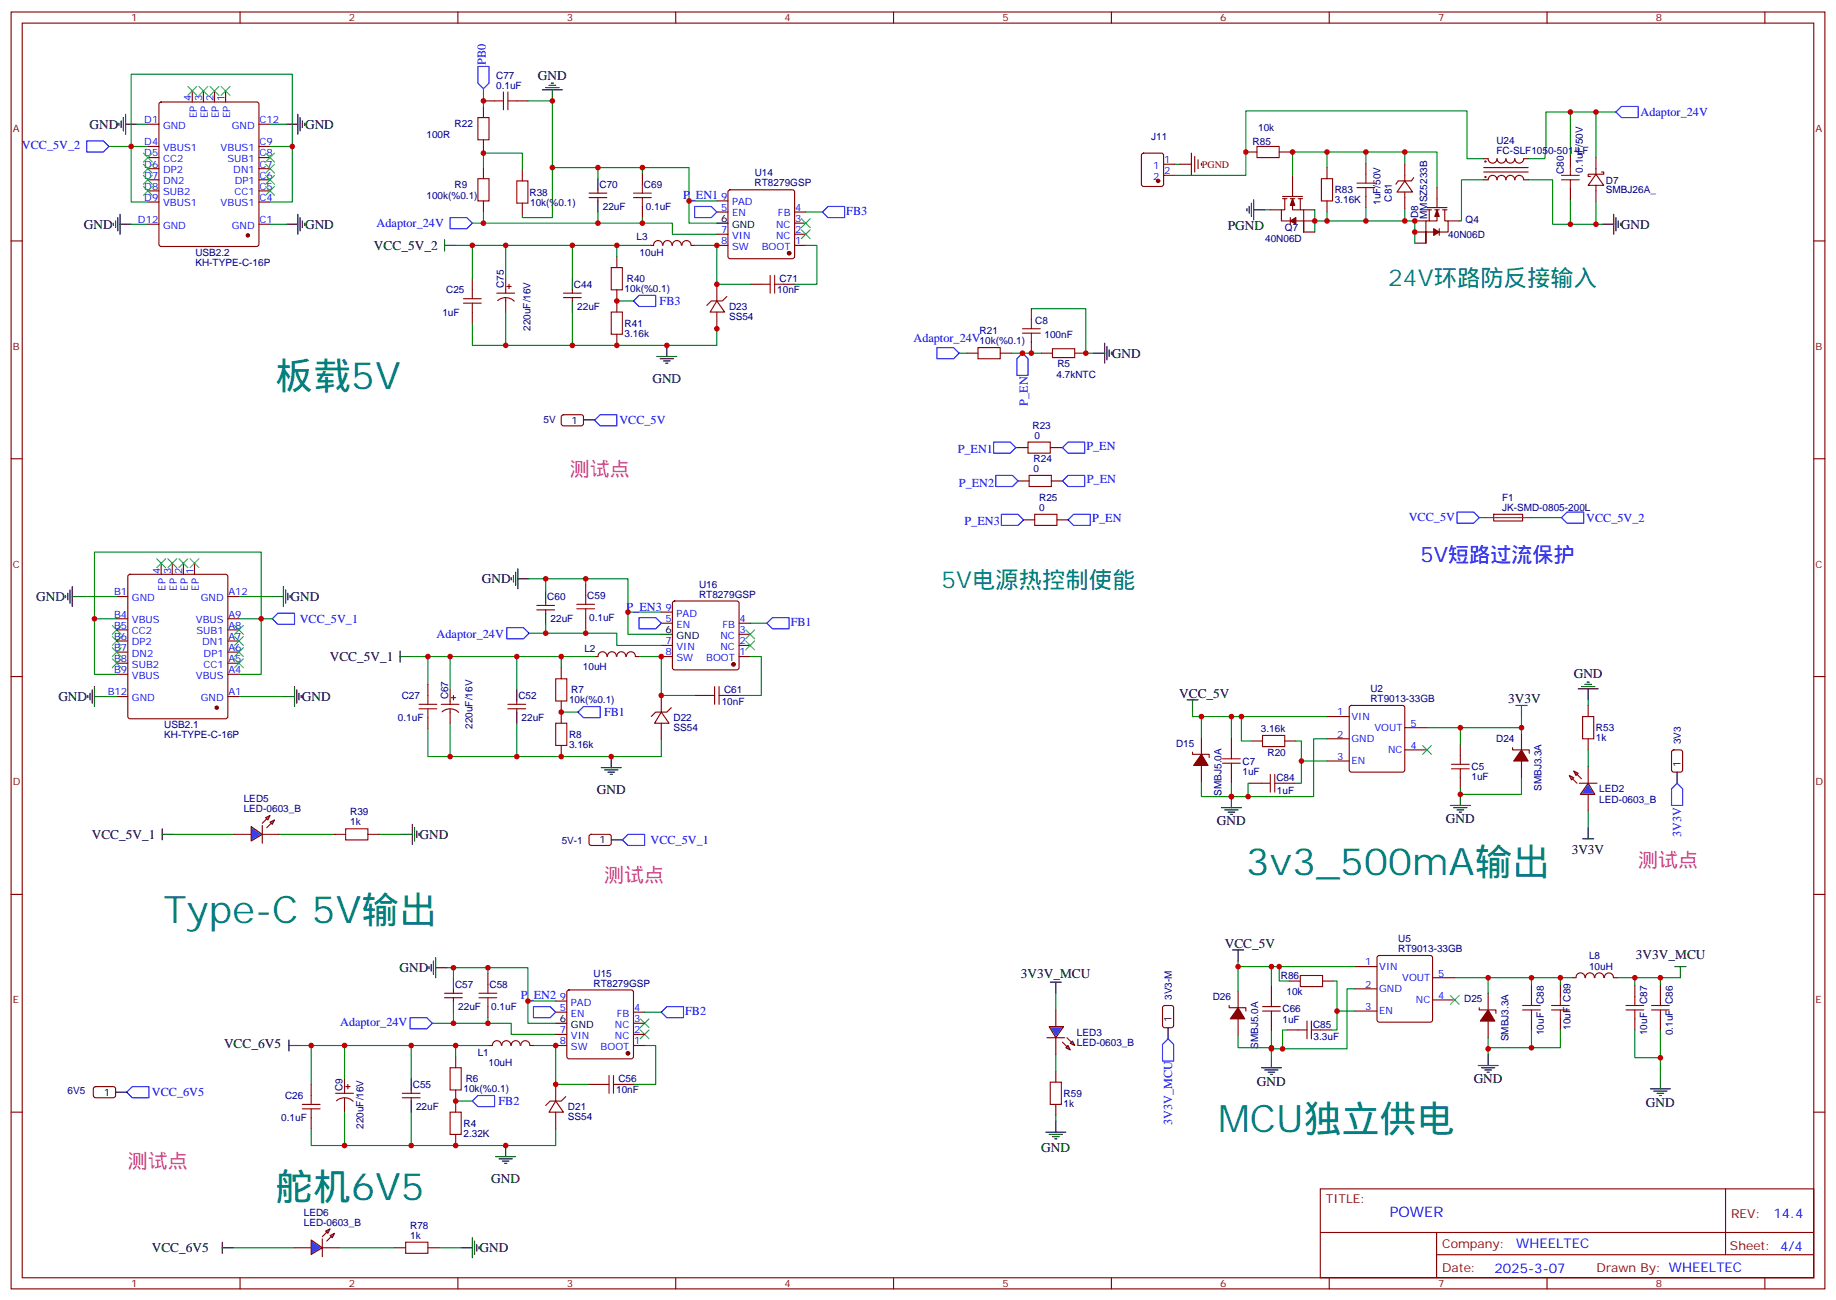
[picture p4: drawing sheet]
<svg xmlns="http://www.w3.org/2000/svg" width="583mm" height="413mm" viewBox="0 0 583 413" stroke-linecap="round" stroke-linejoin="round" font-family="sans-serif">
<g fill="none" stroke="#870000" stroke-width=".35">
<path d="M3.5 3.8h575.8v405.4h-575.8zM7.1 7.3h568.6v398.3h-568.6zM76.2 3.8v3.5M145.3 3.8v3.5M214.5 3.8v3.5M283.6 3.8v3.5M352.8 3.8v3.5M421.9 3.8v3.5M491.1 3.8v3.5M560.2 3.8v3.5M153.5 53.2v3.5M165.8 53.9v3.5"/>
<path d="M203.9 55v3.5M3.5 76.5h3.6M153.5 63.8v3.5M165.8 64.5v3.5M187 62.7h5.6M187 61.3h5.6M189.8 60.3v1M189.8 62.7v1.1M203.9 65.5v3.6M206.4 77.9h1M207.5 77.9a1.41 1.41 0 0 1 1.4-1.5 1.41 1.41 0 0 1 1.4 1.5M210.5 77.9a1.41 1.41 0 0 1 1.4-1.5 1.41 1.41 0 0 1 1.4 1.5"/>
<path d="M213.5 77.9a1.41 1.41 0 0 1 1.4-1.5 1.41 1.41 0 0 1 1.4 1.5M216.5 77.9a1.41 1.41 0 0 1 1.4-1.5 1.41 1.41 0 0 1 1.4 1.5M219.4 77.9h1.1M227.5 77.9h3.6M227.5 74.4h3.6M227.5 67.3h3.6M227.5 63.8h3.6M231.3 60.5l.5-.2h19.7l.5 .2 .2 .5v20.4l-.2 .5-.5 .2h-19.7l-.5-.2-.2-.5v-20.4zM252.2 77.9h3.6M252.2 74.4h3.6M252.2 70.8h3.6M252.2 67.3h3.6"/>
<path d="M575.7 76.5h3.6M157.7 93.1h5.6M158 95.4a3.8 3.8 0 0 1 5.2 .2M160.5 88.5v4.6M160.5 94.5v4.6M160.9 90.9h1.4M161.6 90.2v1.5M195.8 81.4v3.5M195.8 92v7.1M227.5 95.5l2.5 3.6h-4.6zM227.5 90.2v5.3M227.5 99.1v5.3"/>
<path d="M230.7 94.1l-1.4 1.4h-3.5l-1.4 1.4M238.1 90.2h3.6M248.7 90.2h3.5M195.8 106.1v3.5M3.5 145.6h3.6M575.7 145.6h3.6M170.4 193.6h5.6M170.4 192.2h5.6M173.2 191.1v1.1M173.2 193.6v1.1M185.9 185.5v3.5M185.9 196.1v3.5"/>
<path d="M209.9 197.8h3.5M209.9 194.3h3.5M213.7 191l.4-.2h19.8l.5 .2 .2 .5v20.4l-.2 .5-.5 .3h-19.8l-.5-.3-.2-.5v-20.4zM234.6 197.8h3.5M3.5 214.8h3.6M142.9 219v4.6M178.2 211.9v3.6M192.6 208.4a1.41 1.41 0 0 0-1.4-1.5 1.41 1.41 0 0 0-1.4 1.5h-1.1M192.8 208.4a1.41 1.41 0 0 1 1.4-1.5 1.41 1.41 0 0 1 1.4 1.5M195.8 208.4a1.41 1.41 0 0 1 1.4-1.5 1.41 1.41 0 0 1 1.4 1.5M198.9 208.4a1.41 1.41 0 0 1 1.4-1.5 1.41 1.41 0 0 1 1.4 1.5M201.8 208.4h1"/>
<path d="M209.9 208.4h3.5M209.9 204.9h3.5M234.6 208.4h3.5M234.6 204.9h3.5M234.6 201.4h3.5M575.7 214.8h3.6M140.1 223.6h5.6M140.3 226a3.8 3.8 0 0 1 5.3 .1M142.9 225v4.6M143.2 221.5h1.4M143.9 220.8v1.4M178.2 222.5v7.1"/>
<path d="M178.2 236.6v3.6M209.9 226.1l2.5 3.5h-4.6zM209.9 220.8v5.3M209.9 229.6v5.3M213.1 224.6l-1.4 1.5h-3.6l-1.4 1.4M220.5 220.8h3.5M231.1 220.8h3.5M106.2 264.9h3.5M116.8 264.9h3.5M3.5 283.9h3.6M575.7 283.9h3.6M141.1 316.7h5.7"/>
<path d="M141.1 315.3h5.7M143.9 314.3v1M143.9 316.7v1.1M154.9 309v3.5M154.9 319.5v3.6M176.4 317.8h3.5M180.2 314.5l.4-.2h19.8l.5 .2 .2 .5v20.4l-.3 .5-.4 .2h-19.8l-.5-.2-.2-.5v-20.4zM144.6 335.4v3.5M155.2 331.9h1.1M156.3 331.9a1.41 1.41 0 0 1 1.4-1.5 1.41 1.41 0 0 1 1.4 1.5M159.3 331.9a1.41 1.41 0 0 1 1.4-1.5 1.41 1.41 0 0 1 1.4 1.5M162.3 331.9a1.41 1.41 0 0 1 1.4-1.5 1.41 1.41 0 0 1 1.4 1.5"/>
<path d="M165.3 331.9a1.41 1.41 0 0 1 1.5-1.5 1.41 1.41 0 0 1 1.4 1.5M168.3 331.9h1M176.4 331.9h3.5M176.4 328.4h3.5M176.4 321.3h3.5M201.1 331.9h3.5M201.1 328.4h3.5M201.1 324.8h3.5M201.1 321.3h3.5M3.5 353.1h3.6M106.5 347.1h5.7M106.8 349.4a3.8 3.8 0 0 1 5.3 .2"/>
<path d="M109.4 342.5v4.6M109.4 348.5v4.6M109.7 344.9h1.4M110.4 344.2v1.5M144.6 346v7.1M176.4 349.5l2.5 3.6h-4.6zM176.4 344.2v5.3M176.4 353.1v5.3M179.6 348.1l-1.4 1.4h-3.6l-1.4 1.4M187 344.2h3.5M197.6 344.2h3.5M575.7 353.1h3.6"/>
<path d="M144.6 360.1v3.5M419.1 377.4h156.6v28.2h-156.6zM547.7 377.4v20.9M419.1 391.2h156.5M456 398.3h119.6M456 391.2v14.2M76.2 405.6v3.6M145.3 405.6v3.6M214.5 405.6v3.6M283.6 405.6v3.6M352.8 405.6v3.6M421.9 405.6v3.6"/>
<path d="M491.1 405.6v3.6M560.2 405.6v3.6"/>
</g>
<g fill="none" stroke="#008700" stroke-width=".35">
<path d="M189.8 53.2v3.5M203.9 53.2v1.8M372.9 52.1h1.7M144.6 77.9h51.2M149.9 70.8h63.5v3.6h14.1M153.5 67.3v3.5M160.5 77.9v10.6M181.7 77.9v10.6M206.4 77.9h-10.6v3.5M218.7 63.8v7h8.8M220.5 77.9h7v12.3h10.6M227.5 63.8h-8.8v-10.6h-43.4v15.9h-9.5v-1.1"/>
<path d="M255.8 77.9h3.5v12.3h-7.1M255.8 67.3h5.3M160.5 99.1v10.5h67v-5.6M181.7 99.1v10.5M195.8 95.5h5.3M167.9 183.7h31.4v10.6h10.6M173.2 183.7v3.9M173.2 198.2v2.8M185.9 183.7v1.8M185.9 199.6v1.4M199.3 194.3v7.1h10.6M238.1 197.8h5.3"/>
<path d="M130.5 208.4h47.7M142.9 208.4v10.6M164 208.4v10.6M167.9 201h27.9v3.9h14.1M188.7 208.4h-10.5v3.5M202.8 208.4h7.1v12.4h10.6M238.1 208.4h3.6v12.4h-7.1M142.9 229.6v10.6h67v-5.3M164 229.6v10.6M178.2 226.1h5.2M55 264.9h19.4M88.5 264.9h17.7"/>
<path d="M120.3 264.9h7.1M141.8 307.2h25.8v10.6h8.8M143.9 307.2v3.5M167.6 317.8v7h8.8M95.2 331.9h49.4M109.4 331.9v10.6M130.5 331.9v10.6M137.2 324.8h25.1v3.6h14.1M143.9 321.3v3.5M154.9 323.1v1.7M155.2 331.9h-10.6v3.5M169.3 331.9h7.1v12.3h10.6"/>
<path d="M204.6 331.9h3.5v12.3h-7M204.6 321.3h5.3M109.4 353.1v10.5h67v-5.2M130.5 353.1v10.5M144.6 349.5h5.3"/>
</g>
<g fill="#870000" stroke="#870000" stroke-width=".35">
<circle cx="250.5" cy="80.4" r=".53"/>
<circle cx="199.3" cy="334.4" r=".53"/>
<circle cx="232.8" cy="210.9" r=".53"/>
</g>
<g fill="none" stroke="#000" stroke-width=".35">
<path d="M172.2 28.5h6.3M173.2 27.8h4.2M174.3 27.1h2.1M175 26.4h.7M175.3 28.5v3.5M189.8 56.7v3.6M141.1 77.9h3.5M141.1 76.1v3.6M189.8 63.8v3.5M227.5 70.8h3.6M208.5 113.2h6.3M209.5 113.9h4.3"/>
<path d="M210.6 114.6h2.1M211.3 115.3h.7M211.7 109.6v3.6M162.3 183.4v.7M163 182.7v2.1M163.7 181.6v4.2M164.4 183.7h3.5M164.4 180.6v6.3M173.2 187.6v3.5M173.2 194.7v3.5M127 208.4h3.5M127 206.7v3.5"/>
<path d="M209.9 201.4h3.5M190.9 243.7h6.3M191.9 244.4h4.2M193 245.1h2.1M193.7 245.8h.7M194 240.2v3.5M51.5 264.9h3.5M51.5 263.1v3.5M127.4 264.9h3.5M130.9 261.7v6.3M131.6 262.7v4.3M132.3 263.8v2.1"/>
<path d="M133 264.5v.7M136.2 306.8v.8M136.9 306.1v2.2M137.6 305.1v4.2M138.3 307.2h3.5M138.3 304v6.4M143.9 310.7v3.6M143.9 317.8v3.5M91.7 331.9h3.5M91.7 330.1v3.6M176.4 324.8h3.5M157.3 367.2h6.4"/>
<path d="M158.4 367.9h4.2M159.5 368.6h2.1M160.2 369.3h.7M160.5 363.6v3.6"/>
</g>
<g fill="none" stroke="#a10000" stroke-width=".35">
<path d="M151.7 56.7h3.5v7.1h-3.5zM164 57.4h3.6v7.1h-3.6zM203.9 58.5v2.8M201.1 62.7h5.6M201.1 61.3h5.6M203.9 62.7v2.8M194 84.9h3.6v7.1h-3.6zM194 99.1h3.6v7h-3.6zM241.7 90.2h2.8M244.5 87.4v5.7M245.9 87.4v5.7M245.9 90.2h2.8"/>
<path d="M183.1 193.3h5.6M183.1 191.8h5.6M185.9 189v2.8M185.9 193.3v2.8M176.4 215.5h3.5v7h-3.5zM226.8 217.9v5.7M228.2 217.9v5.7M176.4 229.6h3.5v7h-3.5zM224 220.8h2.8M228.2 220.8h2.9M109.7 263.1h7.1v3.5h-7.1zM152 316.7h5.7"/>
<path d="M152 315.3h5.7M154.9 312.5v2.8M154.9 316.7v2.8M142.9 338.9h3.5v7.1h-3.5zM142.9 353.1h3.5v7h-3.5zM190.5 344.2h2.8M193.3 341.4v5.7M194.7 341.4v5.7M194.7 344.2h2.9"/>
</g>
<path d="M151.7 21.1h3.5v5.3l-1.7 1.8-1.8-1.8zM142.9 69.1h5.3l1.7 1.7-1.7 1.8h-5.3zM262.8 65.5h5.3v3.6h-5.3l-1.7-1.8zM202.8 93.8h5.3v3.5h-5.3l-1.7-1.8zM160.9 199.2h5.3l1.7 1.8-1.7 1.8h-5.3zM243.4 197.8l1.8-1.7h5.3v3.5h-5.3zM183.4 226.1l1.8-1.8h5.3v3.5h-5.3zM130.2 323.1h5.3l1.7 1.7-1.7 1.8h-5.3zM209.9 321.3l1.8-1.8h5.3v3.6h-5.3zM149.9 349.5l1.8-1.7h5.3v3.5h-5.3z" fill="none" stroke="#00f" stroke-width=".35"/>
<path d="M254.4 73l2.8 2.8M254.4 69.4l2.8 2.8M257.2 73l-2.8 2.8M257.2 69.4l-2.8 2.8M236.7 200l2.8 2.8M239.5 200l-2.8 2.8M236.7 203.5l2.8 2.8M239.5 203.5l-2.8 2.8M203.2 323.4l2.8 2.8M203.2 327l2.8 2.8M206 323.4l-2.8 2.8M206 327l-2.8 2.8" fill="none" stroke="#3c3" stroke-width=".35"/>
<path d="M374.6 52.1h3.6M378.2 48.6v7.1M379.2 49.7v4.9M380.3 50.7v2.9M381.4 51.8v.7" fill="none" stroke="#800000" stroke-width=".35"/>
<path d="M79.7 262.4l3.6 2.5-3.6 2.1z" fill="#09f" stroke="#870000" stroke-width=".35"/>
<path d="M83.3 262v5.7z" fill="#f00" stroke="#870000" stroke-width=".35"/>
<g fill="#870000" stroke="#870000" stroke-width=".35">
<path d="M84.7 259.9l-1.4 1.4z"/>
<path d="M84.7 262.7l1.4-1.4z"/>
</g>
<g fill="#09f" stroke="#870000" stroke-width=".35">
<path d="M84.3 259.6l1.4-.7-.7 1.4z"/>
<path d="M85.7 261l1.4-.7-.7 1.4z"/>
</g>
<g fill="none" stroke="#870000" stroke-width=".35">
<path d="M46.9 39.4h3.5M50.7 32.6l.5-.2h30.3l.5 .2 .2 .5v44.4l-.2 .5-.5 .2h-30.3l-.5-.2-.3-.5v-44.4zM61 28.9v3.5M64.6 28.9v3.5M68.1 28.9v3.5M71.6 28.9v3.5M82.2 39.4h3.5M46.9 46.5h3.5M46.9 50h3.5M46.9 53.6h3.5M46.9 57.1h3.5M82.2 46.5h3.5"/>
<path d="M82.2 50h3.5M82.2 53.6h3.5M82.2 57.1h3.5M362.5 48.8l.5-.2h5.7l.6 .4 .1 9.5-.5 .6-5.9 .1-.6-.5-.1-9.4zM369.4 55.7h3.5M369.4 52.1h3.5M46.9 60.6h3.5M46.9 64.1h3.5M46.9 71.2h3.5M82.2 60.6h3.5M82.2 64.1h3.5M82.2 71.2h3.5"/>
<path d="M149.9 88.5v3.5M149.9 99.1v3.5M327.4 98v3.5M306.9 112.1h3.5M317.5 112.1h3.5M327.4 108.6v3.5M330.6 112.1h3.5M341.1 112.1h3.6M178.4 131.9l.5-.2h5.9l.4 .7-.1 2.4-.6 .4-5.9-.1-.4-.6v-2.1zM322.8 142.1h3.5M323.1 152.7h3.6M333.4 142.1h3.5"/>
<path d="M333.7 152.7h3.6M51.2 178.8v3.5M54.7 178.8v3.5M58.2 178.8v3.5M61.7 178.8v3.5M324.9 165h3.5M335.5 165h3.5M37 189.4h3.6M37 196.4h3.6M37 200h3.6M40.8 182.5l.5-.2h30.3l.5 .2 .2 .5v44.5l-.2 .5-.5 .2h-30.3l-.5-.3-.2-.4v-44.5zM72.3 189.4h3.5"/>
<path d="M72.3 196.4h3.5M72.3 200h3.5M37 203.5h3.6M37 207h3.6M37 210.5h3.6M37 214.1h3.6M72.3 203.5h3.5M72.3 207h3.5M72.3 210.5h3.5M72.3 214.1h3.5M135.8 217.2v3.6M37 221.1h3.6"/>
<path d="M72.3 221.1h3.5M135.8 227.8v3.6M390.9 234.5v3.6M421.2 227.5h7.1M421.2 234.5h7.1M428.5 224.1l.5-.2h16.2l.5 .2 .2 .5v19.8l-.2 .5-.5 .2h-16.2l-.5-.2-.2-.5v-19.8zM445.9 238.1h7.1M445.9 231h7.1M463.5 236.3v3.5M480.1 237.3v.8h5.3v1M483 232.8v5.3M530.8 238.3l.5-.2h2.1l.7 .4v5.9l-.5 .7h-2.3l-.7-.5v-5.8z"/>
<path d="M390.9 245.1v3.5M421.2 241.6h7.1M463.5 246.9v3.5M483 241.6v5.3M74.4 264.9h5.3M83.3 264.9h5.2M187.2 265.1l.5-.2h5.9l.4 .7v2.4l-.7 .4-5.9-.1-.4-.6v-2.1zM29.9 345.2l.4-.3 6 .1 .4 .7-.1 2.3-.6 .5-5.9-.1-.5-.6v-2.1zM98.8 344.2v3.6M98.8 354.8v3.6"/>
</g>
<g fill="none" stroke="#3c3" stroke-width=".35">
<path d="M59.6 27.4l2.8 2.9M62.4 27.4l-2.8 2.9M63.1 27.4l2.9 2.9M66 27.4l-2.9 2.9M66.7 27.4l2.8 2.9M69.5 27.4l-2.8 2.9M70.2 27.4l2.8 2.9M73 27.4l-2.8 2.9M45.5 48.6l2.8 2.8M45.5 52.1l2.8 2.9M45.5 55.7l2.8 2.8M45.5 59.2l2.8 2.8"/>
<path d="M48.3 48.6l-2.8 2.8M48.3 52.1l-2.8 2.9M48.3 55.7l-2.8 2.8M48.3 59.2l-2.8 2.8M84.3 48.6l2.8 2.8M84.3 52.1l2.8 2.9M84.3 55.7l2.8 2.8M84.3 59.2l2.8 2.8M87.1 48.6l-2.8 2.8M87.1 52.1l-2.8 2.9M87.1 55.7l-2.8 2.8M87.1 59.2l-2.8 2.8"/>
<path d="M49.7 177.4l2.9 2.8M52.6 177.4l-2.9 2.8M53.3 177.4l2.8 2.8M56.1 177.4l-2.8 2.8M56.8 177.4l2.8 2.8M59.6 177.4l-2.8 2.8M60.3 177.4l2.8 2.8M63.1 177.4l-2.8 2.8M35.6 198.5l2.9 2.9M38.5 198.5l-2.9 2.9M74.4 198.5l2.9 2.9M77.3 198.5l-2.9 2.9"/>
<path d="M35.6 202.1l2.9 2.8M35.6 205.6l2.9 2.8M35.6 209.1l2.9 2.8M38.5 202.1l-2.9 2.8M38.5 205.6l-2.9 2.8M38.5 209.1l-2.9 2.8M74.4 209.1l2.9 2.8M74.4 205.6l2.9 2.8M74.4 202.1l2.9 2.8M77.3 209.1l-2.9 2.8M77.3 205.6l-2.9 2.8M77.3 202.1l-2.9 2.8"/>
<path d="M451.6 236.6l2.8 2.9M454.4 236.6l-2.8 2.9"/>
</g>
<g fill="none" stroke="#000" stroke-width=".35">
<path d="M37.7 39.1v.7M38.5 38.4v2.1M39.2 37.3v4.3M39.9 39.4h3.5M39.9 36.3v6.3M91 39.4h3.5M94.5 36.3v6.3M95.2 37.3v4.3M96 38.4v2.1M96.7 39.1v.7M36 70.8v.7M36.7 70.1v2.1"/>
<path d="M37.4 69.1v4.2M38.1 71.2h3.5M38.1 68v6.4M91 71.2h3.5M94.5 68v6.4M95.2 69.1v4.2M96 70.1v2.1M96.7 70.8v.7M347.1 112.1h3.6M350.7 108.9v6.4M351.4 110v4.2M352.1 111.1v2.1"/>
<path d="M352.8 111.8v.7M185.2 133.3h3.5M20.8 189v.7M21.5 188.3v2.1M22.2 187.3v4.2M22.9 189.4h3.6M22.9 186.2v6.3M86.4 189.4h3.6M90 186.2v6.3M90.7 187.3v4.2M91.4 188.3v2.1M92.1 189v.7"/>
<path d="M29.3 219v4.2M30 217.9v6.4M93.5 217.9v6.4M94.2 219v4.2M27.9 220.8v.7M28.6 220.1v2.1M30 221.1h3.5M90 221.1h3.5M94.9 220.1v2.1M95.6 220.8v.7M376.8 222.2h3.5M378.5 222.2v3.5"/>
<path d="M481.2 223.9h3.5M483 223.9v3.6M387.7 256.4h6.4M388.8 257.1h4.2M389.8 257.8h2.1M390.5 258.5h.7M390.9 252.9v3.5M460.4 255.7h6.3M461.4 256.4h4.3M462.5 257.1h2.1M463.2 257.8h.7M463.5 252.2v3.5"/>
<path d="M532.3 245.1v3.5M194 266.6h3.6M36.7 346.7h3.5"/>
</g>
<g fill="none" stroke="#00f" stroke-width=".35">
<path d="M27.5 44.7h5.3l1.8 1.8-1.8 1.8h-5.3zM220.5 65.5h5.3l1.7 1.8-1.7 1.8h-5.3zM297.4 110.3h5.3l1.7 1.8-1.7 1.8h-5.3zM324.6 112.1l1.7 1.8v5.3h-3.5v-5.3zM188.7 133.4l1.8-1.7h5.3v3.5h-5.3zM315.4 140.3h5.3l1.7 1.8-1.7 1.8h-5.3zM316.1 150.9h5.3l1.7 1.8-1.7 1.7h-5.3zM337.3 152.7l1.7-1.8h5.3v3.5h-5.3zM339 140.3h5.3v3.6h-5.3l-1.7-1.8zM317.9 163.3h5.2l1.8 1.7-1.8 1.8h-5.2zM339 165l1.8-1.7h5.3v3.5h-5.3zM86.4 196.4l1.8-1.7h5.3v3.5h-5.3z"/>
<path d="M202.8 196.1h5.3l1.8 1.7-1.8 1.8h-5.3zM532.3 248.6l1.8 1.8v5.3h-3.5v-5.3zM197.6 266.6l1.7-1.7h5.3v3.5h-5.3zM169.3 319.5h5.3l1.8 1.8-1.8 1.8h-5.3zM40.2 346.7l1.8-1.8h5.3v3.6h-5.3z"/>
</g>
<g fill="#870000" stroke="#870000" stroke-width=".35">
<path d="M483 238.1l2.1 3.5h-4.6z"/>
<circle cx="68.8" cy="224.6" r=".53"/>
<circle cx="78.7" cy="74.7" r=".53"/>
<circle cx="367.6" cy="57.4" r=".53"/>
</g>
<g fill="none" stroke="#008700" stroke-width=".35">
<path d="M43.4 39.4h3.5M85.7 39.4h5.3M34.6 46.5h12.3M85.7 46.5h7.1v17.6h-7.1M92.8 46.5v-22.9h-51.2v40.5h5.3M41.6 71.2h5.3M85.7 71.2h5.3M149.9 77.9v10.6M327.4 98h17.3v14.1h2.4M149.9 102.6v7h10.6M304.4 112.1h2.5M321 112.1h9.6"/>
<path d="M322.4 142.1h.4M336.9 142.1h.4M26.5 189.4h10.5M30 196.4v17.7h7M37 196.4h-7v-21.1h52.9v38.8h-7.1M75.8 196.4h10.6M75.8 189.4h10.6M135.8 208.4v8.8M33.5 221.1h3.5M75.8 221.1h14.2M135.8 231.4v8.8h7.1M390.9 227.5v7"/>
<path d="M453 231h10.5v5.3M483 227.5v3.5h-19.5M483 231v1.8M483 246.9v5.3h-19.5v-1.8M98.8 331.9v12.3M98.8 358.4v5.2h10.6"/>
</g>
<g fill="none" stroke="#a10000" stroke-width=".35">
<path d="M147.1 96.2h5.7M147.1 94.8h5.7M149.9 92v2.8M149.9 96.2v2.9M310.4 110.3h7.1v3.6h-7.1zM324.6 104.4h5.6M324.6 105.8h5.6M327.4 101.5v2.9M327.4 105.8v2.8M334.1 110.7h7v2.8h-7zM326.3 140.3h7.1v3.6h-7.1zM326.7 150.9h7v3.5h-7z"/>
<path d="M328.4 163.3h7.1v3.5h-7.1zM133 225h5.6M133 223.6h5.6M135.8 220.8v2.8M135.8 225v2.8M390.9 238.1v2.8M463.5 239.8v2.8M388.1 242.3h5.6M388.1 240.9h5.6M390.9 242.3v2.8M460.7 244.1h5.7M460.7 242.6h5.7"/>
<path d="M463.5 244.1v2.8M96 352h5.6M96 350.6h5.6M98.8 347.8v2.8M98.8 352v2.8"/>
</g>
<path d="M504.1 248.6l2.1 3.6h-4.6z" fill="#09f" stroke="#870000" stroke-width=".35"/>
<path d="M501.3 248.6h5.6z" fill="#f00" stroke="#870000" stroke-width=".35"/>
<g fill="#870000" stroke="#870000" stroke-width=".35">
<path d="M499.2 247.2l1.4 1.4z"/>
<path d="M500.6 245.8l1.4 1.4z"/>
</g>
<g fill="#09f" stroke="#870000" stroke-width=".35">
<path d="M498.1 246.2l1.4 .7-.7 .7z"/>
<path d="M499.5 244.8l1.4 .7-.7 .7z"/>
</g>
<g fill="none" stroke="#870000" stroke-width=".35">
<path d="M178.9 94.5h5.6M178.9 93.1h5.6M181.7 92v1.1M181.7 94.5v1M161.2 225h5.7M161.2 223.6h5.7M164 222.5v1.1M164 225v1.1M504.1 223.9v3.6M504.1 234.5v3.6M504.1 243.3v5.3M504.1 252.2v5.3"/>
<path d="M403.6 313.2v3.5M430 306.8h7.1M430 313.9h7.1M437.3 303.5l.5-.2h16.2l.5 .2 .2 .5v19.8l-.2 .5-.5 .2h-16.2l-.5-.2-.2-.5v-19.8zM454.7 317.4h7.1M454.7 310.4h7.1M469.5 319.9v.7h5.3v1.1M472.4 315.3v5.3M403.6 323.8v3.5M430 321h7.1M472.4 324.1v5.3M127.7 348.5h5.6"/>
<path d="M127.7 347.1h5.6M130.5 346v1.1M130.5 348.5v1"/>
</g>
<path d="M502.4 227.5h3.5v7h-3.5zM400.8 319.5h5.6M403.6 316.7v2.8M400.8 321h5.6M403.6 321v2.8" fill="none" stroke="#a10000" stroke-width=".35"/>
<g fill="none" stroke="#000" stroke-width=".35">
<path d="M181.7 88.5v3.5M181.7 95.5v3.6M164 219v3.5M500.9 218.7h6.4M502 217.9h4.2M503.1 217.2h2.1M503.8 216.5h.7M504.1 218.7v3.5M164 226.1v3.5M502.4 266.3h3.5M504.1 262.7v3.6M391.2 301.6h3.6"/>
<path d="M393 301.6v3.5M400.4 338.9h6.4M401.5 339.7h4.2M403.6 335.4v3.5M469.2 338.2h6.3M470.3 338.9h4.2M471.3 339.7h2.1M472.4 334.7v3.5M130.5 342.5v3.5M130.5 349.5v3.6M402.5 340.4h2.1M403.2 341.1h.7"/>
<path d="M472 340.4h.7"/>
</g>
<path d="M504.1 222.2v1.7M504.1 238.1v5.2M504.1 257.5v5.2M393 305.1v1.7h37M403.6 306.8v6.4M335.1 334.7v5.3M335.1 354.1v1.8" fill="none" stroke="#008700" stroke-width=".35"/>
<path d="M460.4 316l2.8 2.8M463.2 316l-2.8 2.8" fill="none" stroke="#3c3" stroke-width=".35"/>
<path d="M472.4 320.6l2.1 3.5h-4.6z" fill="#870000" stroke="#870000" stroke-width=".35"/>
<path d="M333 325.9h4.6l-2.5 3.5z" fill="#09f" stroke="#870000" stroke-width=".35"/>
<path d="M332.3 329.4h5.7z" fill="#f00" stroke="#870000" stroke-width=".35"/>
<g fill="#870000" stroke="#870000" stroke-width=".35">
<path d="M338.7 329.4l1.4 1.4z"/>
<path d="M337.3 330.8l1.4 1.4z"/>
</g>
<g fill="#09f" stroke="#870000" stroke-width=".35">
<path d="M339.7 331.2l.7-.7 .7 1.4z"/>
<path d="M338.3 332.6l.7-.7 .7 1.4z"/>
</g>
<path d="M153.5 33.8v3.5M153.5 44.4v3.5M369.2 319.4l.5-.2h2.1l.7 .4v5.9l-.4 .7h-2.4l-.6-.4-.1-5.9zM335.1 320.6v5.3M335.1 329.4v5.3M335.1 340v3.5M335.1 350.6v3.5" fill="none" stroke="#870000" stroke-width=".35"/>
<path d="M151.7 37.3h3.5v7.1h-3.5zM333.4 343.5h3.5v7.1h-3.5z" fill="none" stroke="#a10000" stroke-width=".35"/>
<path d="M333.4 311.8h3.5M335.1 311.8v3.5M370.8 326.2v3.6M332 359.4h6.3M335.1 355.9v3.5M333 360.1h4.3M334.1 360.8h2.1M334.8 361.5h.7" fill="none" stroke="#000" stroke-width=".35"/>
<path d="M153.5 28.2v5.6M153.5 53.2v-4.6h12.3v5.3M153.5 47.9v.7M335.1 315.3v5.3" fill="none" stroke="#008700" stroke-width=".35"/>
<path d="M370.8 329.8l1.7 1.7v5.3h-3.5v-5.3z" fill="none" stroke="#00f" stroke-width=".35"/>
<path d="M98.8 393.6l3.5 2.5-3.5 2.1z" fill="#09f" stroke="#870000" stroke-width=".35"/>
<path d="M102.3 393.3v5.6z" fill="#f00" stroke="#870000" stroke-width=".35"/>
<g fill="#870000" stroke="#870000" stroke-width=".35">
<path d="M102.3 392.6l1.4-1.4z"/>
<path d="M103.7 394l1.4-1.4z"/>
</g>
<g fill="#09f" stroke="#870000" stroke-width=".35">
<path d="M103.4 390.8l1.4-.7-.7 1.4z"/>
<path d="M104.8 392.2l1.4-.7-.7 1.4z"/>
</g>
<g fill="none" stroke="#870000" stroke-width=".35">
<path d="M153.5 32h3.5M164 32h3.6M395.5 48.3h3.5M406 48.3h3.6M410.3 56v6.4M421.2 53.2v3.5M433.6 51.8v3.5M445.9 57.4l2.5 3.6h-5zM445.9 52.1v5.3M448.7 56.4l-.7 1h-4.2l-.7 1.1M456.1 59.5v6.4M471 50.4h1.4a1.41 1.41 0 0 0 1.4 1.4 1.41 1.41 0 0 0 1.4-1.4 1.41 1.41 0 0 0 1.4 1.4 1.41 1.41 0 0 0 1.4-1.4 1.41 1.41 0 0 0 1.4 1.4 1.41 1.41 0 0 0 1.4-1.4 1.41 1.41 0 0 0 1.4 1.4 1.41 1.41 0 0 0 1.5-1.4h1.4"/>
<path d="M471 57.1h1.4a1.41 1.41 0 0 1 1.4-1.4 1.41 1.41 0 0 1 1.4 1.4 1.41 1.41 0 0 1 1.4-1.4 1.41 1.41 0 0 1 1.4 1.4 1.41 1.41 0 0 1 1.4-1.4 1.41 1.41 0 0 1 1.4 1.4 1.41 1.41 0 0 1 1.4-1.4 1.41 1.41 0 0 1 1.5 1.4h1.4M471 53.2h14.1M471 54.6h14.1M498.5 49.3v3.5M498.5 59.9v3.5M506.6 55.3l2.5 3.5h-5zM506.6 50v5.3M506.6 58.8v5.3M508.4 54.6h.7v.7h-5v.7h.7M403.2 66.6h3.6M407.1 63.1h1.4M407.1 62.4h6.4"/>
<path d="M407.8 63.1v3.5h-1v3.5h2.8M409.6 69.1v2.1M409.6 63.1h1.4M410.3 63.1v3.5h3.5v7.1v-3.6h-2.5M412 63.1h1.5M412.7 63.1v3.5M413.8 73.7h3.5M413.8 70.1h3.5M413.8 66.6h3.5M421.2 63.8v3.5M433.6 62.4v3.5M445.9 61v5.3"/>
<path d="M449.1 77.2h3.5M449.1 73.7h3.5M449.1 70.1h3.5M453 66.6h1.4M453 65.9h6.3M453.7 66.6v3.5M455.4 66.6h1.4M456.1 66.6v3.5h-3.5v7.1v-3.5h2.5M456.8 72.6v2.1M457.9 66.6h1.4M458.6 66.6v3.5h1.1v3.6h-2.9M459.7 70.1h3.5"/>
<path d="M474.1 163.3h9.2v2l-9.1 .1zM378.5 238.8v.7h5.3v1M381.4 234.2v5.3M397.2 235.2h3.6M407.8 235.2h3.5M381.4 243v5.3M396.9 248.6h3.5M407.5 248.6h3.5M390.2 319.2v.7h5.3v1.1M393 314.6v5.3M409.2 311.4h3.5M419.8 311.4h3.5"/>
<path d="M486.1 312.8v3.6M495.3 312.8v3.6M503.1 310.4a1.41 1.41 0 0 0-1.4-1.6 1.41 1.41 0 0 0-1.4 1.5l-1.1 .1M503.3 310.3a1.41 1.41 0 0 1 1.4-1.5 1.41 1.41 0 0 1 1.4 1.5M506.3 310.3a1.41 1.41 0 0 1 1.4-1.5 1.41 1.41 0 0 1 1.4 1.5M509.3 310.3a1.41 1.41 0 0 1 1.4-1.4 1.41 1.41 0 0 1 1.4 1.5M512.2 310.4h1.1M518.9 312.8v3.6M527 312.8v3.6M393 323.4v5.3M408.5 327h3.5M419.1 327h3.5"/>
<path d="M486.1 323.4v3.6M495.3 323.4v3.6M518.9 323.4v3.6M527 323.4v3.6M93.5 396.1h5.3M102.3 396.1h5.3M125.2 396.1h3.6M135.8 396.1h3.5"/>
<circle cx="471.5" cy="51.3" r=".18"/>
<circle cx="471.5" cy="56.2" r=".18"/>
</g>
<g fill="none" stroke="#a10000" stroke-width=".35">
<path d="M157 32h2.8M159.8 29.2v5.7M161.2 29.2v5.7M161.2 32h2.8M399 46.5h7v3.5h-7zM419.5 56.7h3.5v7.1h-3.5zM430.7 58.1h5.7M430.7 59.5h5.7M433.6 55.3v2.8M433.6 59.5v2.9M495.7 57.1h5.6M495.7 55.7h5.6"/>
<path d="M498.5 52.8v2.9M498.5 57.1v2.8M400.8 233.5h7v3.5h-7zM400.4 248.6h2.8M403.2 245.8v5.7M404.6 248.6h2.9M404.6 245.8v5.7M412.7 309.7h7.1v3.5h-7.1zM483.3 319.2h5.6M486.1 316.4v2.8M492.5 319.2h5.6M495.3 316.4v2.8"/>
<path d="M516.1 319.2h5.7M518.9 316.4v2.8M524.2 319.2h5.7M527 316.4v2.8M412 327h2.9M414.9 324.1v5.7M416.3 327h2.8M416.3 324.1v5.7M483.3 320.6h5.6M486.1 320.6v2.8M492.5 320.6h5.6M495.3 320.6v2.8"/>
<path d="M516.1 320.6h5.7M518.9 320.6v2.8M524.2 320.6h5.7M527 320.6v2.8M128.8 394.3h7v3.6h-7z"/>
</g>
<g fill="none" stroke="#000" stroke-width=".35">
<path d="M395.8 66.3v.7M396.5 65.5v2.2M397.2 64.5v4.2M397.9 66.6h3.6M397.9 63.4v6.4M508.7 71.2h3.5M512.2 68v6.4M512.9 69.1v4.2M513.6 70.1v2.1M514.3 70.8v.7M531.6 306.8h3.6M533.4 306.8v3.6"/>
<path d="M523.9 345.7h6.3M524.9 346.4h4.3M526 347.1h2.1M526.7 347.8h.7M527 342.1v3.6M70.6 396.1h3.5M70.6 394.3v3.6M146.4 396.1h3.5M149.9 392.9v6.4M150.6 394v4.2M151.3 395v2.2M152 395.7v.8"/>
</g>
<g fill="none" stroke="#008700" stroke-width=".35">
<path d="M167.6 32h7.7v21.2M498.5 35.6v13.7M506.6 35.6v14.4M512.9 35.6h-22.2v10.9l-.3 3.9h-5.3M409.6 48.3h11.6v4.9M410.3 48.3v7.7M421.2 48.3h24.7v3.8M433.6 48.3v3.5M445.9 48.3h10.2v11.2M471 57.1h-7.1v13h-.7M471 50.4h-5.3v-15.2h-70.2v20.5h-22.6M485.1 57.1h7.7v14.1h15.9"/>
<path d="M189.8 67.3v3.5M203.9 69.1v1.7M401.5 66.6h1.7M417.3 66.6v7.1M417.3 70.1h28.6M421.2 67.3v2.8M433.6 65.9v4.2M445.9 66.3v3.8h3.2v7.1M498.5 63.4v7.8M506.6 64.1v7.1M469.5 164.3h2.2M485.8 164.3h9.9"/>
<path d="M378.5 225.7v1.8h42.7M381.4 227.5v6.7M394.1 227.5v7.7h3.1M411.3 235.2h1.8v13.4h-2.1M421.2 234.5h-4.2v18.4h-20.8M381.4 248.3v4.6h9.5M390.9 248.6v4.3M396.9 248.6h-.7v4.3h-5.3M413.1 241.6h8.1M154.9 307.2v1.8M393 306.8v7.8M406 306.8v4.6h3.2"/>
<path d="M423.3 311.4h1.1v15.6h-1.8M430 313.9h-2.4v19.1h-20.5M461.8 310.4h37.4M472.4 310v5.3M486.1 310.4v2.4M495.3 310.4v2.4M513.3 310.4h20.1M518.9 310.4v2.4M527 310.4v2.4M393 328.7v3.9h10.6M403.6 327.3v8.1M408.5 327h-1.4v6h-3.5"/>
<path d="M424.4 321h5.6M472.4 329.4v5.3M486.1 327v5.6h-13.7v.4M495.3 327v5.6h-9.2M518.9 327v8.8h8.1M527 327v15.1M74.1 396.1h19.4M107.6 396.1h17.6M139.3 396.1h7.1"/>
</g>
<g fill="#870000" stroke="#870000" stroke-width=".35">
<path d="M455.1 72.6l1.7 1.1-1.7 1z"/>
<path d="M456.1 66.6l.7 2.1h-1.4z"/>
<path d="M409.6 70.1l1.7-1v2.1z"/>
<path d="M410.3 63.1l.7 2.1h-1.4z"/>
<path d="M381.4 239.5l2.1 3.5h-4.6z"/>
<path d="M393 319.9l2.1 3.5h-4.6z"/>
</g>
<path d="M512.9 35.6l1.8-1.8h5.3v3.5h-5.3zM462.5 162.6h5.3l1.7 1.7-1.7 1.8h-5.3zM495.7 164.3l1.7-1.7h5.3v3.5h-5.3z" fill="none" stroke="#00f" stroke-width=".35"/>
<path d="M471.7 164.3h14.1" fill="none" stroke="#8c2424" stroke-width=".35"/>
<g fill="#c00">
<circle cx="227.5" cy="90.2" r=".88"/>
<circle cx="195.8" cy="95.5" r=".88"/>
<circle cx="227.5" cy="77.9" r=".88"/>
<circle cx="218.7" cy="63.8" r=".88"/>
<circle cx="160.5" cy="77.9" r=".88"/>
<circle cx="109.4" cy="331.9" r=".88"/>
<circle cx="167.6" cy="317.8" r=".88"/>
<circle cx="143.9" cy="307.2" r=".88"/>
<circle cx="176.4" cy="331.9" r=".88"/>
<circle cx="144.6" cy="349.5" r=".88"/>
<circle cx="176.4" cy="344.2" r=".88"/>
<circle cx="209.9" cy="220.8" r=".88"/>
<circle cx="178.2" cy="226.1" r=".88"/>
<circle cx="209.9" cy="208.4" r=".88"/>
<circle cx="173.2" cy="183.7" r=".88"/>
<circle cx="185.9" cy="183.7" r=".88"/>
<circle cx="199.3" cy="194.3" r=".88"/>
<circle cx="142.9" cy="208.4" r=".88"/>
<circle cx="153.5" cy="70.8" r=".88"/>
<circle cx="82.9" cy="196.4" r=".88"/>
<circle cx="30" cy="196.4" r=".88"/>
<circle cx="41.6" cy="46.5" r=".88"/>
<circle cx="92.8" cy="46.5" r=".88"/>
<circle cx="483" cy="231" r=".88"/>
<circle cx="463.6" cy="252.2" r=".88"/>
<circle cx="327.4" cy="112.1" r=".88"/>
<circle cx="149.9" cy="77.9" r=".88"/>
<circle cx="160.5" cy="109.6" r=".88"/>
<circle cx="98.8" cy="331.9" r=".88"/>
<circle cx="109.4" cy="363.6" r=".88"/>
<circle cx="135.8" cy="208.4" r=".88"/>
<circle cx="142.9" cy="240.2" r=".88"/>
<circle cx="403.6" cy="306.8" r=".88"/>
<circle cx="144.6" cy="331.9" r=".88"/>
<circle cx="130.5" cy="331.9" r=".88"/>
<circle cx="130.5" cy="363.6" r=".88"/>
<circle cx="144.6" cy="363.6" r=".88"/>
<circle cx="160.5" cy="363.6" r=".88"/>
<circle cx="195.8" cy="77.9" r=".88"/>
<circle cx="181.7" cy="77.9" r=".88"/>
<circle cx="181.7" cy="109.6" r=".88"/>
<circle cx="195.8" cy="109.6" r=".88"/>
<circle cx="211.7" cy="109.6" r=".88"/>
<circle cx="227.5" cy="104.4" r=".88"/>
<circle cx="164" cy="240.2" r=".88"/>
<circle cx="178.2" cy="240.2" r=".88"/>
<circle cx="194" cy="240.2" r=".88"/>
<circle cx="178.2" cy="208.4" r=".88"/>
<circle cx="164" cy="208.4" r=".88"/>
<circle cx="143.9" cy="324.8" r=".88"/>
<circle cx="154.9" cy="324.8" r=".88"/>
<circle cx="463.6" cy="231" r=".88"/>
<circle cx="153.5" cy="48.6" r=".88"/>
<circle cx="189.8" cy="70.8" r=".88"/>
<circle cx="203.9" cy="70.8" r=".88"/>
<circle cx="153.5" cy="32" r=".88"/>
<circle cx="189.8" cy="53.2" r=".88"/>
<circle cx="203.9" cy="53.2" r=".88"/>
<circle cx="175.3" cy="53.2" r=".88"/>
<circle cx="175.3" cy="32" r=".88"/>
<circle cx="173.2" cy="201" r=".88"/>
<circle cx="185.9" cy="201" r=".88"/>
<circle cx="154.9" cy="307.2" r=".88"/>
<circle cx="449.1" cy="70.1" r=".88"/>
<circle cx="449.1" cy="73.7" r=".88"/>
<circle cx="445.9" cy="48.3" r=".88"/>
<circle cx="433.6" cy="70.1" r=".88"/>
<circle cx="421.2" cy="70.1" r=".88"/>
<circle cx="445.9" cy="70.1" r=".88"/>
<circle cx="410.3" cy="48.3" r=".88"/>
<circle cx="433.6" cy="48.3" r=".88"/>
<circle cx="421.2" cy="48.3" r=".88"/>
<circle cx="417.3" cy="70.1" r=".88"/>
<circle cx="506.6" cy="71.2" r=".88"/>
<circle cx="498.5" cy="71.2" r=".88"/>
<circle cx="506.6" cy="35.6" r=".88"/>
<circle cx="498.5" cy="35.6" r=".88"/>
<circle cx="395.5" cy="48.3" r=".88"/>
<circle cx="390.9" cy="252.9" r=".88"/>
<circle cx="390.9" cy="227.5" r=".88"/>
<circle cx="381.4" cy="227.5" r=".88"/>
<circle cx="394.1" cy="227.5" r=".88"/>
<circle cx="396.2" cy="252.9" r=".88"/>
<circle cx="413.1" cy="241.6" r=".88"/>
<circle cx="393" cy="306.8" r=".88"/>
<circle cx="403.6" cy="332.6" r=".88"/>
<circle cx="406" cy="306.8" r=".88"/>
<circle cx="403.6" cy="333" r=".88"/>
<circle cx="424.4" cy="321" r=".88"/>
<circle cx="407.1" cy="333" r=".88"/>
<circle cx="495.3" cy="310.4" r=".88"/>
<circle cx="486.1" cy="310.4" r=".88"/>
<circle cx="472.4" cy="310.4" r=".88"/>
<circle cx="472.4" cy="333" r=".88"/>
<circle cx="486.1" cy="332.6" r=".88"/>
<circle cx="344.7" cy="112.1" r=".88"/>
<circle cx="324.6" cy="112.1" r=".88"/>
<circle cx="527.1" cy="335.8" r=".88"/>
<circle cx="527.1" cy="310.4" r=".88"/>
<circle cx="518.9" cy="310.4" r=".88"/>
</g>
<g font-size="12" fill="#008080">
<text x="87.5" y="123.4">板载5V</text>
<text x="395.5" y="277.9">3v3_500mA输出</text>
<text x="51.9" y="293.1">Type-C 5V输出</text>
<text x="386.6" y="359.4">MCU独立供电</text>
<text x="87.5" y="380.9">舵机6V5</text>
</g>
<g font-size="7.4" fill="#008080">
<text x="440.6" y="90.9">24V环路防反接输入</text>
<text x="298.8" y="186.5">5V电源热控制使能</text>
</g>
<text font-size="6.7" fill="#00f" x="450.8" y="178.4">5V短路过流保护</text>
<g font-size="6.3" fill="#f0f">
<text x="180.8" y="151.1">测试点</text>
<text x="520" y="275.1">测试点</text>
<text x="191.8" y="279.9">测试点</text>
<text x="40.6" y="370.7">测试点</text>
</g>
<text font-size="4.6" fill="#00f" x="441.2" y="386.4">POWER</text>
<g font-size="4.2">
<text x="170.7" y="25.3">GND</text>
<text x="28.4" y="40.9">GND</text>
<text x="96.8" y="40.9">GND</text>
<text x="26.6" y="72.6">GND</text>
<text x="96.8" y="72.6">GND</text>
<text x="389.7" y="73">PGND</text>
<text x="514.5" y="72.6">GND</text>
<text x="118.7" y="79.3">VCC_5V_2</text>
<text x="353" y="113.5">GND</text>
<text x="207.1" y="121.6">GND</text>
<text x="152.9" y="185.2">GND</text>
<text x="11.5" y="190.8">GND</text>
<text x="92.3" y="190.8">GND</text>
<text x="104.7" y="209.8">VCC_5V_1</text>
<text x="499.5" y="215.4">GND</text>
<text x="374.3" y="221.5">VCC_5V</text>
<text x="18.5" y="222.6">GND</text>
<text x="95.8" y="222.6">GND</text>
<text x="478.7" y="223.2">3V3V</text>
<text x="189.4" y="252.1">GND</text>
<text x="386.3" y="262">GND</text>
<text x="459" y="261.3">GND</text>
<text x="29.1" y="266.3">VCC_5V_1</text>
<text x="133.2" y="266.3">GND</text>
<text x="498.9" y="271.2">3V3V</text>
<text x="388.8" y="300.8">VCC_5V</text>
<text x="519.3" y="304.4">3V3V_MCU</text>
<text x="126.8" y="308.6">GND</text>
<text x="324" y="310.6">3V3V_MCU</text>
<text x="71.1" y="332.6">VCC_6V5</text>
<text x="399" y="344.6">GND</text>
<text x="467.8" y="343.9">GND</text>
<text x="522.5" y="351.3">GND</text>
<text x="330.5" y="365.6">GND</text>
<text x="155.9" y="375.6">GND</text>
<text x="48.2" y="397.5">VCC_6V5</text>
<text x="152.2" y="397.5">GND</text>
</g>
<g font-size="4.2" fill="#00f">
<text x="562.9" y="386.7">14.4</text>
<text x="481.3" y="396.2">WHEELTEC</text>
<text x="474.4" y="404">2025-3-07</text>
</g>
<g font-size="3.9" fill="#00f">
<text x="154.2" y="20.6" transform="rotate(-90 154.2 20.6)">PB0</text>
<text x="520.8" y="36.8">Adaptor_24V</text>
<text x="7" y="47.4">VCC_5V_2</text>
<text x="216.8" y="63.3">P_EN1</text>
<text x="268.6" y="68.1">FB3</text>
<text x="119.6" y="72.1">Adaptor_24V</text>
<text x="209.4" y="96.8">FB3</text>
<text x="290" y="108.4">Adaptor_24V</text>
<text x="326.3" y="128.7" transform="rotate(-90 326.3 128.7)">P_EN</text>
<text x="196.6" y="134.6">VCC_5V</text>
<text x="304" y="143.9">P_EN1</text>
<text x="344.8" y="142.9">P_EN</text>
<text x="304.4" y="154.4">P_EN2</text>
<text x="345" y="153.4">P_EN</text>
<text x="306.1" y="166.8">P_EN3</text>
<text x="346.7" y="165.8">P_EN</text>
<text x="447.2" y="165.5">VCC_5V</text>
<text x="503.5" y="165.6">VCC_5V_2</text>
<text x="95.1" y="197.7">VCC_5V_1</text>
<text x="198.9" y="193.8">P_EN3</text>
<text x="138.6" y="202.6">Adaptor_24V</text>
<text x="251" y="198.6">FB1</text>
<text x="191.7" y="227.3">FB1</text>
<text x="206.5" y="267.9">VCC_5V_1</text>
<text x="533.6" y="265.6" transform="rotate(-90 533.6 265.6)">3V3V</text>
<text x="165.4" y="317.3">P_EN2</text>
<text x="217.5" y="322.1">FB2</text>
<text x="108" y="325.8">Adaptor_24V</text>
<text x="48.2" y="348">VCC_6V5</text>
<text x="158.2" y="350.8">FB2</text>
<text x="372" y="357.2" transform="rotate(-90 372 357.2)">3V3V_MCU</text>
</g>
<g font-size="3.9" fill="#800">
<text x="420.9" y="382">TITLE:</text>
<text x="549.5" y="386.7">REV:</text>
<text x="457.8" y="396.2">Company:</text>
<text x="549.1" y="396.8">Sheet: 4/4</text>
<text x="457.8" y="403.9">Date:</text>
<text x="506.8" y="403.9">Drawn By: WHEELTEC</text>
</g>
<g font-size="3.2" fill="#800">
<text x="41.6" y="6.8">1</text>
<text x="110.8" y="6.8">2</text>
<text x="179.9" y="6.8">3</text>
<text x="249.1" y="6.8">4</text>
<text x="318.2" y="6.8">5</text>
<text x="387.3" y="6.8">6</text>
<text x="456.5" y="6.8">7</text>
<text x="525.6" y="6.8">8</text>
<text x="4.1" y="41.9">A</text>
<text x="576.3" y="41.9">A</text>
<text x="4.1" y="111.1">B</text>
<text x="576.3" y="111.1">B</text>
<text x="4.1" y="180.2">C</text>
<text x="576.3" y="180.2">C</text>
<text x="4.1" y="249.3">D</text>
<text x="576.3" y="249.3">D</text>
<text x="4.1" y="318.5">E</text>
<text x="576.3" y="318.5">E</text>
<text x="41.6" y="408.6">1</text>
<text x="110.8" y="408.6">2</text>
<text x="179.9" y="408.6">3</text>
<text x="249.1" y="408.6">4</text>
<text x="318.2" y="408.6">5</text>
<text x="387.3" y="408.6">6</text>
<text x="456.5" y="408.6">7</text>
<text x="525.6" y="408.6">8</text>
</g>
<g font-size="3.2" fill="#000080">
<text x="157.5" y="28.2">0.1uF</text>
<text x="157.5" y="24.9">C77</text>
<text x="144.3" y="40.2">R22</text>
<text x="399.4" y="41.6">10k</text>
<text x="135.4" y="43.7">100R</text>
<text x="365.4" y="44.4">J11</text>
<text x="397.6" y="45.9">R85</text>
<text x="475" y="45.7">U24</text>
<text x="475" y="48.8">FC-SLF1050-501-LF</text>
<text x="144.3" y="59.6">R9</text>
<text x="190.3" y="59.6">C70</text>
<text x="204.4" y="59.6">C69</text>
<text x="239.5" y="59.2">RT8279GSP</text>
<text x="239.6" y="56">U14</text>
<text x="496.4" y="55.2" transform="rotate(-90 496.4 55.2)">C80</text>
<text x="502.4" y="54.8" transform="rotate(-90 502.4 54.8)">0.1uF/50V</text>
<text x="509.8" y="58.3">D7</text>
<text x="135.4" y="63.1">100k(%0.1)</text>
<text x="168.1" y="62.1">R38</text>
<text x="168.3" y="65.3">10k(%0.1)</text>
<text x="423.7" y="64.6">3.16K</text>
<text x="423.7" y="61.4">R83</text>
<text x="438.2" y="65.1" transform="rotate(-90 438.2 65.1)">1uF/50V</text>
<text x="441.8" y="64" transform="rotate(-90 441.8 64)">C81</text>
<text x="509.8" y="61.4">SMBJ26A_</text>
<text x="191.3" y="66.7">22uF</text>
<text x="205" y="66.7">0.1uF</text>
<text x="450.2" y="69.3" transform="rotate(-90 450.2 69.3)">D8</text>
<text x="453" y="69.5" transform="rotate(-90 453 69.5)">MMSZ5233B</text>
<text x="465.2" y="70.9">Q4</text>
<text x="202.1" y="76.2">L3</text>
<text x="401.6" y="76.9">40N06D</text>
<text x="407.9" y="73.4">Q7</text>
<text x="459.7" y="75.5">40N06D</text>
<text x="62" y="81.3">USB2.2</text>
<text x="203" y="81.2">10uH</text>
<text x="62" y="84.5">KH-TYPE-C-16P</text>
<text x="199" y="89.6">R40</text>
<text x="247.5" y="89.6">C71</text>
<text x="141.6" y="93.1">C25</text>
<text x="159.9" y="91.5" transform="rotate(-90 159.9 91.5)">C75</text>
<text x="182.2" y="91.4">C44</text>
<text x="198.3" y="92.8">10k(%0.1)</text>
<text x="246.7" y="93.1">10nF</text>
<text x="140.4" y="100.2">1uF</text>
<text x="183.2" y="98.4">22uF</text>
<text x="231.4" y="101.7">SS54</text>
<text x="231.4" y="98.4">D23</text>
<text x="168.4" y="105" transform="rotate(-90 168.4 105)">220uF/16V</text>
<text x="198.3" y="106.9">3.16k</text>
<text x="198.3" y="103.8">R41</text>
<text x="311" y="106.1">R21</text>
<text x="328.6" y="102.7">C8</text>
<text x="331.5" y="107.3">100nF</text>
<text x="311" y="109.3">10k(%0.1)</text>
<text x="335.4" y="120">4.7kNTC</text>
<text x="335.7" y="116.5">R5</text>
<text x="172.6" y="134.4">5V</text>
<text x="327.7" y="136.1">R23</text>
<text x="328.4" y="139.4">0</text>
<text x="328.1" y="149.9">0</text>
<text x="328.1" y="146.6">R24</text>
<text x="329.9" y="159">R25</text>
<text x="476.8" y="159">F1</text>
<text x="329.9" y="162.2">0</text>
<text x="476.8" y="162.2">JK-SMD-0805-200L</text>
<text x="173.7" y="190.5">C60</text>
<text x="186.4" y="190.1">C59</text>
<text x="221.9" y="189.7">RT8279GSP</text>
<text x="221.9" y="186.5">U16</text>
<text x="174.8" y="197.6">22uF</text>
<text x="187" y="197.2">0.1uF</text>
<text x="185.5" y="207.1">L2</text>
<text x="185" y="212.7">10uH</text>
<text x="127.5" y="221.9">C27</text>
<text x="164.6" y="221.9">C52</text>
<text x="181.3" y="220.1">R7</text>
<text x="229.8" y="220.1">C61</text>
<text x="435" y="219.7">U2</text>
<text x="142.2" y="222" transform="rotate(-90 142.2 222)">C67</text>
<text x="180.6" y="223.3">10k(%0.1)</text>
<text x="229.1" y="223.6">10nF</text>
<text x="435" y="222.9">RT9013-33GB</text>
<text x="52.2" y="231.2">USB2.1</text>
<text x="126.3" y="229">0.1uF</text>
<text x="150" y="231.3" transform="rotate(-90 150 231.3)">220uF/16V</text>
<text x="165.6" y="229">22uF</text>
<text x="213.8" y="232.2">SS54</text>
<text x="213.8" y="229">D22</text>
<text x="400.2" y="232.5">3.16k</text>
<text x="506.6" y="232.1">R53</text>
<text x="52.2" y="234.4">KH-TYPE-C-16P</text>
<text x="180.6" y="237.4">3.16k</text>
<text x="180.6" y="234.3">R8</text>
<text x="373.3" y="237.1">D15</text>
<text x="402.3" y="239.9">R20</text>
<text x="474.9" y="235.7">D24</text>
<text x="506.6" y="235.4">1k</text>
<text x="533.5" y="236.3" transform="rotate(-90 533.5 236.3)">3V3</text>
<text x="394.4" y="245.9">1uF</text>
<text x="394.4" y="242.7">C7</text>
<text x="467.1" y="244.5">C5</text>
<text x="405.1" y="248">C84</text>
<text x="405.3" y="251.9">1uF</text>
<text x="467.1" y="247.7">1uF</text>
<text x="489.4" y="251.1" transform="rotate(-90 489.4 251.1)">SMBJ3.3A</text>
<text x="507.7" y="251.5">LED2</text>
<text x="77.4" y="257.8">LED-0603_B</text>
<text x="77.4" y="254.6">LED5</text>
<text x="387.8" y="252.5" transform="rotate(-90 387.8 252.5)">SMBJ5.0A</text>
<text x="507.6" y="254.8">LED-0603_B</text>
<text x="111.1" y="262">1k</text>
<text x="111.1" y="258.8">R39</text>
<text x="178.3" y="267.8">5V-1</text>
<text x="443.8" y="299.1">U5</text>
<text x="443.8" y="302.3">RT9013-33GB</text>
<text x="504.4" y="304.6">L8</text>
<text x="188.4" y="310">U15</text>
<text x="406.6" y="310.8">R86</text>
<text x="504.4" y="307.8">10uH</text>
<text x="144.4" y="313.6">C57</text>
<text x="155.4" y="313.6">C58</text>
<text x="188.4" y="313.2">RT8279GSP</text>
<text x="371.9" y="317.5" transform="rotate(-90 371.9 317.5)">3V3-M</text>
<text x="385" y="317.5">D26</text>
<text x="408.4" y="315.7">10k</text>
<text x="145.5" y="320.7">22uF</text>
<text x="156" y="320.7">0.1uF</text>
<text x="407.1" y="321.4">C66</text>
<text x="464.8" y="318.2">D25</text>
<text x="490.1" y="318.7" transform="rotate(-90 490.1 318.7)">C88</text>
<text x="522.9" y="318.7" transform="rotate(-90 522.9 318.7)">C87</text>
<text x="341.8" y="328.7">LED3</text>
<text x="407.1" y="324.6">1uF</text>
<text x="416.8" y="326.3">C85</text>
<text x="490.1" y="328.6" transform="rotate(-90 490.1 328.6)">10uF</text>
<text x="498.6" y="327" transform="rotate(-90 498.6 327)">10uF C89</text>
<text x="522.9" y="328.6" transform="rotate(-90 522.9 328.6)">10uF</text>
<text x="531" y="328.6" transform="rotate(-90 531 328.6)">0.1uF C86</text>
<text x="151.6" y="335.2">L1</text>
<text x="341.8" y="331.9">LED-0603_B</text>
<text x="399.4" y="333" transform="rotate(-90 399.4 333)">SMBJ5.0A</text>
<text x="417" y="330.2">3.3uF</text>
<text x="478.8" y="330.5" transform="rotate(-90 478.8 330.5)">SMBJ3.3A</text>
<text x="155.1" y="338.3">10uH</text>
<text x="21.4" y="347.2">6V5</text>
<text x="108.7" y="346.3" transform="rotate(-90 108.7 346.3)">C9</text>
<text x="131" y="345.4">C55</text>
<text x="147.1" y="346.8">10k(%0.1)</text>
<text x="147.8" y="343.6">R6</text>
<text x="195.6" y="347.1">10nF</text>
<text x="196.3" y="343.6">C56</text>
<text x="90.5" y="348.9">C26</text>
<text x="132.1" y="352.4">22uF</text>
<text x="180.3" y="352.4">D21</text>
<text x="337.6" y="351.3">1k</text>
<text x="337.6" y="348.1">R59</text>
<text x="89.3" y="356">0.1uF</text>
<text x="115.4" y="358.3" transform="rotate(-90 115.4 358.3)">220uF/16V</text>
<text x="147.1" y="357.8">R4</text>
<text x="180.3" y="355.7">SS54</text>
<text x="147.1" y="360.9">2.32K</text>
<text x="96.4" y="389">LED-0603_B</text>
<text x="96.4" y="385.9">LED6</text>
<text x="130.2" y="393.3">1k</text>
<text x="130.2" y="390.1">R78</text>
</g>
<g font-size="3.2" fill="#00f">
<text x="60.7" y="32.2" transform="rotate(-90 60.7 32.2)">4</text>
<text x="64.2" y="32.2" transform="rotate(-90 64.2 32.2)">3</text>
<text x="67.7" y="32.2" transform="rotate(-90 67.7 32.2)">2</text>
<text x="71.3" y="32.2" transform="rotate(-90 71.3 32.2)">1</text>
<text x="45.8" y="39.1">D1</text>
<text x="51.8" y="40.9">GND</text>
<text x="62.4" y="37.6" transform="rotate(-90 62.4 37.6)">EP</text>
<text x="66" y="37.6" transform="rotate(-90 66 37.6)">EP</text>
<text x="69.5" y="37.6" transform="rotate(-90 69.5 37.6)">EP</text>
<text x="73" y="37.6" transform="rotate(-90 73 37.6)">EP</text>
<text x="73.6" y="40.9">GND</text>
<text x="82.4" y="39.1">C12</text>
<text x="45.8" y="46.1">D4</text>
<text x="51.8" y="47.9">VBUS1</text>
<text x="70" y="47.9">VBUS1</text>
<text x="82.4" y="46.1">C9</text>
<text x="45.8" y="53.2">D6</text>
<text x="45.8" y="49.7">D5</text>
<text x="51.8" y="51.4">CC2</text>
<text x="72.2" y="51.4">SUB1</text>
<text x="82.4" y="49.7">C8</text>
<text x="82.4" y="53.2">C7</text>
<text x="366" y="53.6">1</text>
<text x="369.5" y="51.8">1</text>
<text x="45.8" y="56.7">D7</text>
<text x="51.8" y="58.5">DN2</text>
<text x="51.8" y="55">DP2</text>
<text x="74.1" y="55">DN1</text>
<text x="74.5" y="58.5">DP1</text>
<text x="82.4" y="56.7">C6</text>
<text x="366" y="57.1">2</text>
<text x="369.5" y="55.3">2</text>
<text x="45.8" y="63.8">D9</text>
<text x="45.8" y="60.3">D8</text>
<text x="51.8" y="65.5">VBUS1</text>
<text x="51.8" y="62">SUB2</text>
<text x="70" y="65.5">VBUS1</text>
<text x="74.4" y="62">CC1</text>
<text x="82.4" y="60.3">C5</text>
<text x="82.4" y="63.8">C4</text>
<text x="228.9" y="63.4">9</text>
<text x="232.4" y="65.2">PAD</text>
<text x="43.8" y="70.8">D12</text>
<text x="82.4" y="70.8">C1</text>
<text x="228.9" y="67">5</text>
<text x="232.4" y="68.7">EN</text>
<text x="246.9" y="68.7">FB</text>
<text x="252.4" y="70.5">3</text>
<text x="252.4" y="67">4</text>
<text x="51.8" y="72.6">GND</text>
<text x="73.6" y="72.6">GND</text>
<text x="228.9" y="74">7</text>
<text x="228.9" y="77.5">8</text>
<text x="232.4" y="75.8">VIN</text>
<text x="246.3" y="75.8">NC</text>
<text x="246.3" y="72.2">NC</text>
<text x="252.4" y="77.5">1</text>
<text x="252.4" y="74">2</text>
<text x="232.4" y="79.3">SW</text>
<text x="241.8" y="79.3">BOOT</text>
<text x="50.8" y="182.1" transform="rotate(-90 50.8 182.1)">4</text>
<text x="54.3" y="182.1" transform="rotate(-90 54.3 182.1)">3</text>
<text x="57.9" y="182.1" transform="rotate(-90 57.9 182.1)">2</text>
<text x="61.4" y="182.1" transform="rotate(-90 61.4 182.1)">1</text>
<text x="36.2" y="189">B1</text>
<text x="41.9" y="190.8">GND</text>
<text x="52.6" y="187.5" transform="rotate(-90 52.6 187.5)">EP</text>
<text x="56.1" y="187.5" transform="rotate(-90 56.1 187.5)">EP</text>
<text x="59.6" y="187.5" transform="rotate(-90 59.6 187.5)">EP</text>
<text x="63.1" y="187.5" transform="rotate(-90 63.1 187.5)">EP</text>
<text x="63.7" y="190.8">GND</text>
<text x="72.5" y="189">A12</text>
<text x="36.2" y="196.1">B4</text>
<text x="41.9" y="197.8">VBUS</text>
<text x="62.2" y="197.8">VBUS</text>
<text x="72.5" y="196.1">A9</text>
<text x="211.2" y="197.5">5</text>
<text x="211.2" y="194">9</text>
<text x="214.7" y="195.7">PAD</text>
<text x="234.8" y="197.5">4</text>
<text x="36.2" y="203.1">B6</text>
<text x="36.2" y="199.6">B5</text>
<text x="41.9" y="201.4">CC2</text>
<text x="62.3" y="201.4">SUB1</text>
<text x="72.5" y="199.6">A8</text>
<text x="72.5" y="203.1">A7</text>
<text x="214.7" y="199.2">EN</text>
<text x="228.7" y="202.8">NC</text>
<text x="229.3" y="199.2">FB</text>
<text x="234.8" y="201">3</text>
<text x="36.2" y="206.7">B7</text>
<text x="41.9" y="208.4">DN2</text>
<text x="41.9" y="204.9">DP2</text>
<text x="64.2" y="204.9">DN1</text>
<text x="64.6" y="208.4">DP1</text>
<text x="72.5" y="206.7">A6</text>
<text x="211.2" y="204.5">7</text>
<text x="211.2" y="208.1">8</text>
<text x="214.7" y="206.3">VIN</text>
<text x="214.7" y="209.8">SW</text>
<text x="224.2" y="209.8">BOOT</text>
<text x="228.7" y="206.3">NC</text>
<text x="234.8" y="208.1">1</text>
<text x="234.8" y="204.5">2</text>
<text x="36.2" y="213.7">B9</text>
<text x="36.2" y="210.2">B8</text>
<text x="41.9" y="215.5">VBUS</text>
<text x="41.9" y="211.9">SUB2</text>
<text x="62.2" y="215.5">VBUS</text>
<text x="64.6" y="211.9">CC1</text>
<text x="72.5" y="210.2">A5</text>
<text x="72.5" y="213.7">A4</text>
<text x="34.2" y="220.8">B12</text>
<text x="72.5" y="220.8">A1</text>
<text x="41.9" y="222.5">GND</text>
<text x="63.7" y="222.5">GND</text>
<text x="424.5" y="227.1">1</text>
<text x="429" y="228.5">VIN</text>
<text x="436.3" y="232.1">VOUT</text>
<text x="447.7" y="230.6">5</text>
<text x="424.5" y="234.2">2</text>
<text x="429" y="235.6">GND</text>
<text x="440.6" y="239.1">NC</text>
<text x="447.7" y="237.7">4</text>
<text x="424.5" y="241.2">3</text>
<text x="429" y="242.6">EN</text>
<text x="433.3" y="306.5">1</text>
<text x="437.8" y="307.9">VIN</text>
<text x="445.1" y="311.4">VOUT</text>
<text x="456.5" y="310">5</text>
<text x="177.7" y="317.4">9</text>
<text x="433.3" y="313.5">2</text>
<text x="437.8" y="315">GND</text>
<text x="456.5" y="317.1">4</text>
<text x="177.7" y="321">5</text>
<text x="181.2" y="322.7">EN</text>
<text x="181.2" y="319.2">PAD</text>
<text x="195.8" y="322.7">FB</text>
<text x="201.3" y="321">4</text>
<text x="433.3" y="320.6">3</text>
<text x="437.8" y="322">EN</text>
<text x="449.4" y="318.5">NC</text>
<text x="177.7" y="328">7</text>
<text x="181.2" y="329.8">VIN</text>
<text x="195.2" y="329.8">NC</text>
<text x="195.2" y="326.2">NC</text>
<text x="201.3" y="328">2</text>
<text x="201.3" y="324.5">3</text>
<text x="177.7" y="331.5">8</text>
<text x="181.2" y="333.3">SW</text>
<text x="190.6" y="333.3">BOOT</text>
<text x="201.3" y="331.5">1</text>
</g>
<text font-size="3.2" fill="#800000" x="381.5" y="53.2">PGND</text>
<g font-size="3.2">
<text x="228.9" y="70.5">6</text>
<text x="232.4" y="72.2">GND</text>
<text x="181.4" y="134.5">1</text>
<text x="211.2" y="201">6</text>
<text x="214.7" y="202.8">GND</text>
<text x="533.4" y="243.3" transform="rotate(-90 533.4 243.3)">1</text>
<text x="190.2" y="267.7">1</text>
<text x="177.7" y="324.5">6</text>
<text x="181.2" y="326.2">GND</text>
<text x="371.8" y="324.5" transform="rotate(-90 371.8 324.5)">1</text>
<text x="32.9" y="347.8">1</text>
</g>
</svg>
